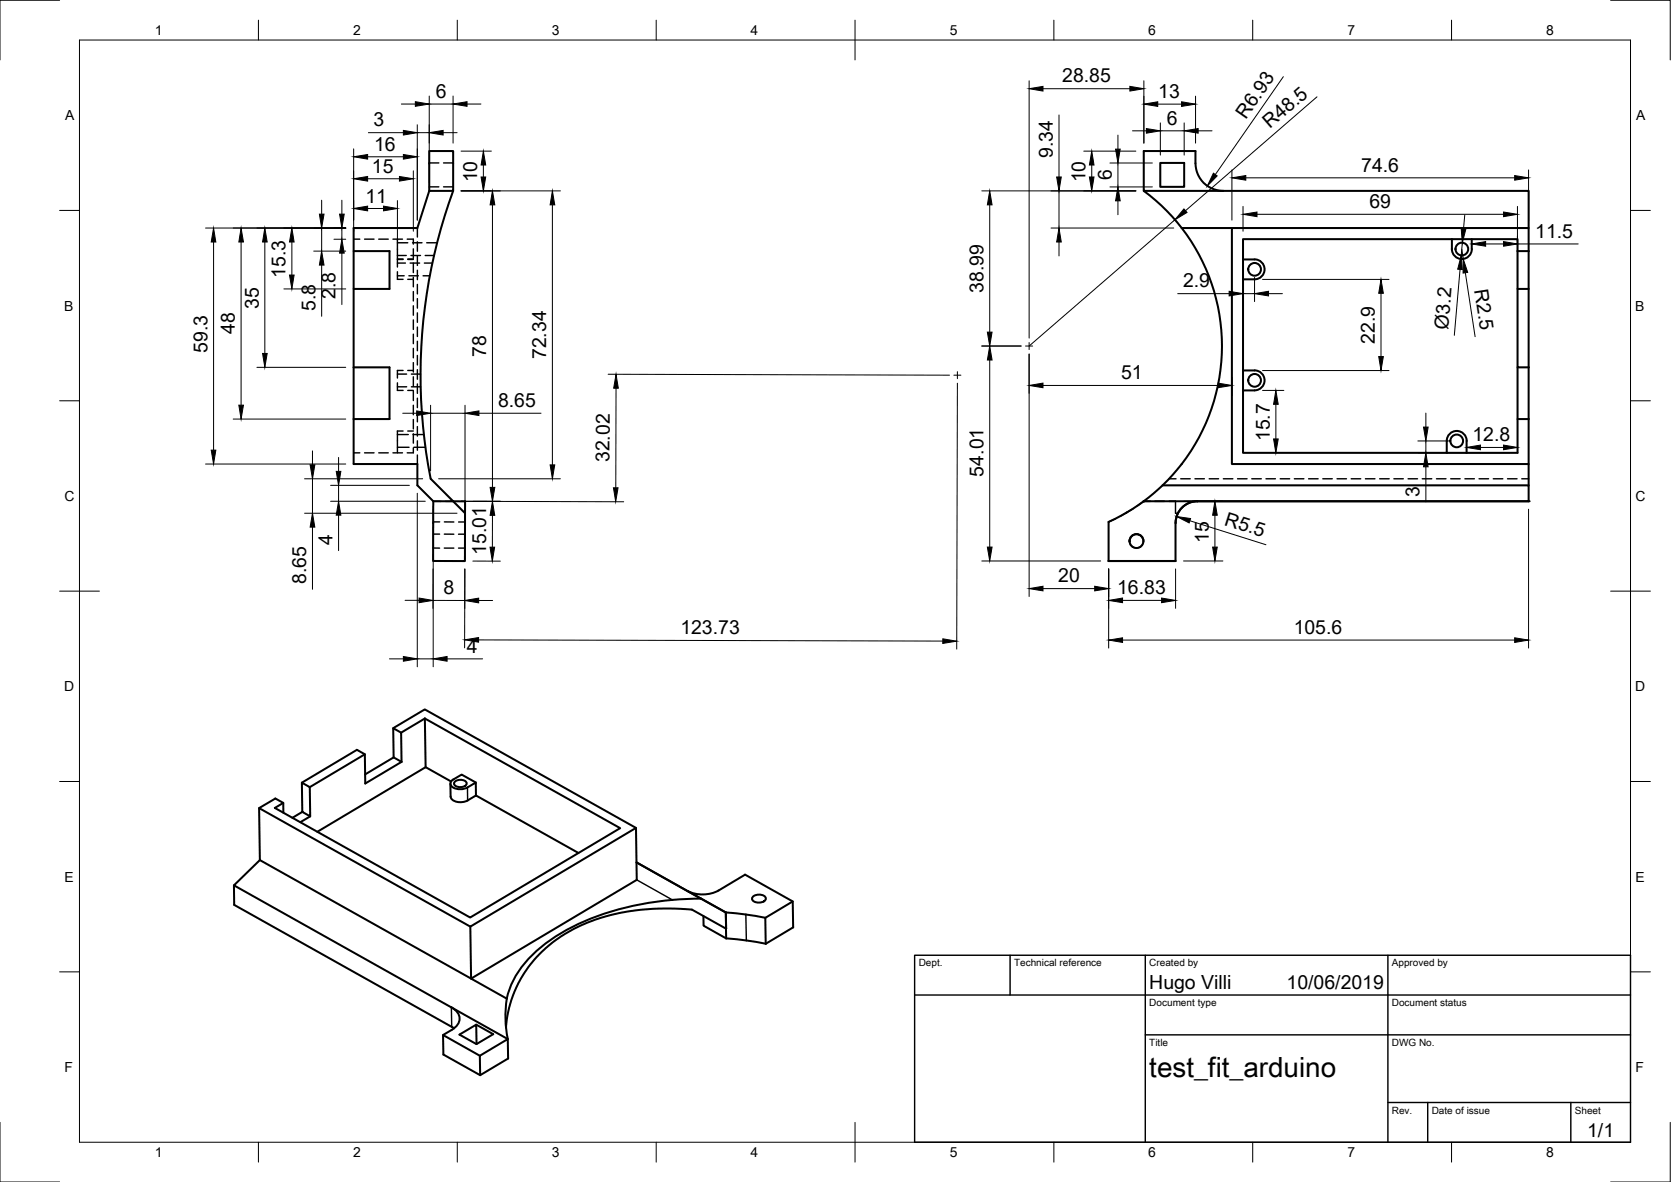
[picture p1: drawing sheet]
<svg xmlns="http://www.w3.org/2000/svg" width="420mm" height="297mm" viewBox="0 0 420 297" stroke-linecap="round" stroke-linejoin="round" font-family="sans-serif">
<!-- layer: Visible -->
<g fill="none" stroke="#000" stroke-width=".51">
<path d="M287.6 38h13a11.8 11.8 0 0 0 .7 6 7 7 0 0 0 6.2 4h-19.9zM107.9 48v-10h6v10h-6l-3 9.3h-16v15.3M113.9 48a134.7 134.7 0 0 0-5.6 72.3l5.6 5.7h-5l-4-4v-5.4h-16v-24.3M287.6 48l4.4 3.6 2.7 2.8 2.4 2.9M291.7 40.9h6.1v6.1h-6.1zM297.1 57.3a48.5 48.5 0 0 1-4.8 64.7M297.1 57.3h12.7M307.5 48h76.9v9.3M88.9 63.1h9v9.5h-9v19.7M312.5 65.2h3a2.51 2.51 0 0 1 2.5 2.5 2.51 2.51 0 0 1-2.5 2.5h-3M365.1 60.1a4.9 4.9 0 0 0 .5 4.1 2.51 2.51 0 0 0 2.8 .8 2.51 2.51 0 0 0 1.7-2.4v-2.5M381.6 63.1v-3h-69.1v53.7h69.1v-21.5"/>
<path d="M381.6 63.1h2.8M381.6 63.1v9.5M384.4 63.1v-5.8h-74.6v59.3h74.6v-11.3M384.4 63.1v29.2M384.4 72.6h-2.8v19.7h2.8M88.9 92.3h9v13h-9M312.5 93.1h3a2.51 2.51 0 0 1 2.5 2.5 2.51 2.51 0 0 1-2.5 2.5M312.5 98.1h2.9M384.4 92.3v13M368.8 110.8v3M368.8 110.8a2.51 2.51 0 0 0-2.5-2.5 2.51 2.51 0 0 0-2.5 2.5v3M381.6 105.3h2.8"/>
<path d="M384.4 116.6v5.4M108.9 126v15h8v-12M113.9 126h3v3zM284 136a1.75 1.75 0 0 1 1.8-1.8 1.75 1.75 0 0 1 1.7 1.8M287.6 126l-4.3 2.8-4.6 2.4v9.8h16.9v-9.5M287.6 126h13.5M287.6 126h.1M292.3 122l-4.7 4M292.3 122h92.1v4h-83.3M296.2 129l-.5 1.4-.1 1.1M301.1 126h83.3M301.1 126a5.5 5.5 0 0 0-4.9 3"/>
<path d="M301.1 125.9a5.5 5.5 0 0 0-5.5 5.5M75.9 196.7l2 1.1 .1 7.4-2-1.2zM91.7 189.6l-13.8 8.2M98.9 183l7.9-4.7 53.1 29.8-41.6 24.8-53.1-29.8 4-2.4 2 1.1v2.4M99 190.3l-.1-7.3 2 1.1 .1 7.4M99 190.3l-7.2 4.3M99 190.3l2 1.2M101 191.5l-9.2 5.4-.1-7.3-2-1.2-13.8 8.3M106.8 180.6l49.1 27.5-37.7 22.5-49.1-27.6 2.1-1.2M106.8 180.6l.2 12.2M106.8 180.6l-5.9 3.5M113.2 196.9l.1 3.3a2.64 2.64 0 0 0 3.5 1.3l2.9-1.6 25.8 14.5"/>
<path d="M113.4 196.4l-6.4-3.6-27.2 16.2M114 195.9l2.1-1.2 3.5 1.9M114 195.9a1.08 1.08 0 0 0-.8 1 1.08 1.08 0 0 0 .8 1 3.9 3.9 0 0 0 3.5 0l2.1-1.3 .1 3.3M114.3 196.5a2.08 2.08 0 0 1 3 .2 1.38 1.38 0 0 1-1.8 1.1 .96 .96 0 0 1-1-.3 .96 .96 0 0 1-.2-1zM65.2 203.1l.1 13M65.3 216.1l-6.5 6.4 54.7 30.7M65.3 216.1l53.1 29.8-.1-13M76 204l-2.5 1.5M78 205.2l-2.5 1.4M159.9 208.1l.2 13-41.7 24.8 9 5.1M160 216.7l16.3 9.1M58.8 222.5l.1 4.9 55.3 31"/>
<path d="M176.3 225.8a76.3 76.3 0 0 0-32.3 7.1 33.2 33.2 0 0 0-14.8 13.2l-1.3 3.2-.5 1.7M176.3 225.8l6.2 3.5M182.5 229.3l-9.6-5.4a8.5 8.5 0 0 0 7.8-.1l6.6-4 12 6.7 .1 6.6-6.9 4.1M182.5 229.3l.1 4.1M182.5 229.3l.1 6.5-5.7-3.2v-2.4M182.5 229.3l5.1 .5 4.8 .8M182.6 233.4l-6-3.4a8.2 8.2 0 0 0-5.9-1.6l-5-.1-4.4 .3-6.4 1a36.1 36.1 0 0 0-23 14.8 28.6 28.6 0 0 0-4.7 13.8M182.6 235.8l5.1 .5 4.8 .9M189.3 225.4a2.27 2.27 0 0 1 3.3 .2 1.51 1.51 0 0 1-2 1.2 1.33 1.33 0 0 1-1.5-1.1zM192.4 230.7l.1 6.5M199.3 226.5l-6.9 4.2M113.5 253.1a3 3 0 0 1 2.1 2.9 3 3 0 0 1-2 2.8"/>
<path d="M113.6 258.8l-2.2 1.3 .1 4.9 9.2 5.2 7.1-4.2-.1-4.9-7.1 4.2 .1 4.9M119.7 257.5l4.3 2.4-4.2 2.5-4.3-2.4 4.2-2.5 .1 4.9M127.4 251a28.2 28.2 0 0 0 .3 10.1l-14.2-7.9M111.4 260.1l9.2 5.2"/>
<circle cx="315.5" cy="67.7" r="1.6"/>
<circle cx="367.6" cy="62.6" r="1.6"/>
<circle cx="315.5" cy="95.6" r="1.6"/>
<circle cx="366.3" cy="110.8" r="1.6"/>
<circle cx="285.8" cy="136" r="1.75"/>
</g>
<!-- layer: Hidden -->
<g fill="none" stroke="#000" stroke-width=".36">
<path d="M104.9 57.3v2.3M107.9 47h2.4M107.9 40.9h2.4M111.5 47h2.4M111.5 40.9h2.4M88.9 60.1h1.6M91.7 60.1h2.3M95.2 60.1h2.4M98.8 60.1h2.4M99.9 68.3v1.9h1.4M99.9 60.1v5h1.4M99.9 66.1h2"/>
<path d="M99.9 69.3h1.7M99.9 61h2.6M99.9 64.2h2.3M101.3 65.2h-1.4v1.9M102.4 60.1h1.5v1.2M102.5 65.1h1.4M102.5 70.2h1.4M102.5 65.2h1.4M102.8 69.3h2.4M103.1 66.1h2.4M103.3 64.2h2.4M103.7 61h2.4"/>
<path d="M103.9 62.5v2.4M103.9 66.1v2.4M103.9 69.7v2.4M103.9 73.3v2.3M103.9 76.8v2.4M104.9 60.8v2.3M104.9 64.3v2.4M104.9 67.9v2.4M104.9 71.5v2.4M104.9 75v2.4M104.9 78.6v2.4M106.4 69.3h1.7"/>
<path d="M106.7 66.1h2M106.9 64.2h2.2M107.3 61h2.6M99.9 96.2v1.9h1.4M99.9 94h2.3M99.9 97.2h2.4M101.3 93.1h-1.4v1.9M102.5 98.1h1.4M102.5 93.1h1.4M103.4 94h2.3M103.4 97.2h2.4M103.9 80.4v2.4"/>
<path d="M103.9 84v2.4M103.9 87.6v2.3M103.9 91.1v2.4M103.9 94.7v2.4M103.9 98.3v2.4M104.9 82.2v2.4M104.9 85.8v2.3M104.9 89.3v2.4M104.9 92.9v2.4M104.9 96.5v2.4M88.9 113.8h1.6M91.7 113.8h2.3"/>
<path d="M95.2 113.8h2.4M98.8 113.8h2.4M99.9 109.2h2.8M99.9 112.4h2.9M101.3 108.3h-1.4v5.5M102.5 108.3h1.4M103.8 109.2h2.8M103.9 112.6v1.2h-1.5M103.9 101.8v2.4M103.9 105.4v2.4M103.9 109v2.4M104.1 112.4h2.9"/>
<path d="M104.9 100.1v2.3M104.9 103.6v2.4M104.9 107.2v2.4M104.9 110.8v2.3M104.9 114.3v2.3M108.9 137.7h1.6M108.9 134.2h1.6M108.9 131.2h1.7M108.9 126h1.9M111.7 137.7h2.4M111.7 134.2h2.4M111.7 131.2h2.4"/>
<path d="M112 126h1.9M113.9 126h.1M115.3 137.7h1.6M115.3 134.2h1.6M115.3 131.2h1.6M280.5 130.3l-1.8 .9M284 136l.2 .9 1 .7M285 127.8l-3.4 2M287.5 136l-.3 .9-.9 .7M287.6 126h1.6M287.6 126l-1.6 1.1M287.6 126h.1"/>
<path d="M290.4 126h2.4M294 126h1.6v3h.6M294 120.3h1.7M296.9 120.3h2.4M300.5 120.3h2.3M304 120.3h2.4M307.6 120.3h2.4M311.2 120.3h2.4M314.7 120.3h2.4M318.3 120.3h2.4M321.9 120.3h2.4M325.5 120.3h2.4"/>
<path d="M329 120.3h2.4M332.6 120.3h2.4M336.2 120.3h2.4M339.7 120.3h2.4M343.3 120.3h2.4M346.9 120.3h2.4M350.5 120.3h2.3M354.1 120.3h2.3M357.6 120.3h2.4M361.2 120.3h2.4M364.8 120.3h2.3M368.3 120.3h2.4"/>
<path d="M371.9 120.3h2.4M375.5 120.3h2.4M379.1 120.3h2.3M382.6 120.3h1.8"/>
</g>
<!-- layer: Visible -->
<g fill="#000">
<circle cx="287.6" cy="126" r=".25"/>
<circle cx="384.4" cy="126" r=".25"/>
</g>
<!-- layer: Hidden -->
<circle cx="287.6" cy="126" r=".18" fill="#000"/>
<!-- layer: Visible Narrow -->
<path d="M117.5 197.9l.1 3.3M160.1 221.1l9 5.1M187.5 229.8l.2 6.6M113.5 253.2l.1 4.8" fill="none" stroke="#000" stroke-width=".36"/>
<!-- layer: Border -->
<g fill="none" stroke="#000" stroke-width=".25">
<path d="M15 .1h-15v15M20 10.1h390v276.9h-390zM65 5.1v5M115 5.1v5M165 5.1v5M215 5.1v10M265 5.1v5M315 5.1v5M365 5.1v5M405 .1h15v15M15 52.9h5M410 52.9h5"/>
<path d="M15 100.7h5M410 100.7h5M15 148.6h10M405 148.6h10M15 196.4h5M410 196.4h5M15 244.2h5M410 244.2h5M0 282.1v14.9h15M65 287v5M115 287v5M165 287v5"/>
<path d="M215 282.1v9.9M265 287v5M315 287v5M365 287v5M420 282.1v14.9h-15"/>
</g>
<!-- layer: TitleBlock -->
<path d="M230 240.1h180v46.9h-180zM230 250h180M254 240.1v9.9M288 240.1v46.9M349 240.1v46.9M288 260.1h122M349 277.1h61M359 277.1v9.9M395 277.1v9.9" fill="none" stroke="#000" stroke-width=".36"/>
<!-- layer: Center Lines -->
<path d="M239.8 94.3h1.8M240.7 93.4v1.8M257.9 87h1.8M258.8 86.1v1.7" fill="none" stroke="#000" stroke-width=".25"/>
<!-- layer: Dimensions -->
<g fill="none" stroke="#000" stroke-width=".25">
<path d="M322.7 19.3l-17.1 24.6M88.9 37.4v20.7M92.4 39.4h9M92.6 33.3h8.8M100.9 26.1h3.5M104.9 31.4v23.9M104.9 33.3h3M107.9 24.1v21.9M107.9 26.1h6M111.4 33.3h3.5M113.9 24.1v11.9M115.9 38h7.6"/>
<path d="M117.4 26.1h3.5M258.8 20.3v64.7M262.3 22.3h21.8M266.3 28.9v15.6M272.5 38h13.1M281.1 34v3.5M284.8 32.9h3.4M287.6 20.3v15.7M291.1 26.2h6M291.8 30.9v8.1M291.8 32.9h6M297.8 30.9v8.1"/>
<path d="M300.6 24.2v11.8M301.3 32.9h3.5M331.2 24.3l-33.1 28.6M51.7 57.3h35.2M80.9 50.3v3.5M80.9 57.3v5.8M86 50.3v3.5M86 57.3v2.8M92.4 44.9h8M92.4 52.4h4M99.9 50.4v10.2M103.9 42.9v15.2"/>
<path d="M115.9 48h25M121.5 41.5v3M123.8 51.5v71M138.9 51.5v65.3M246.9 48h38.7M248.9 51.5v32M264.3 57.3h30.8M266.3 48v9.3M274.5 41.5v3M279.1 47h10.7M279.1 41h10.7M281.1 41v6"/>
<path d="M281.1 50.5v3.5M295.4 55.2l-36.6 31.8M309.8 42.7v12.6M312.5 51.9v6.2M313.2 44.7h67.7M316.1 53.9h62M368.3 54l-.3 3.5M381.6 51.9v18.7M384.3 42.7v12.6M53.7 60.8v52.3M60.6 60.8v41M66.6 60.8v28"/>
<path d="M71.4 72.6h15.5M73.4 60.8v8.3M78.9 63.1h8M80.9 66.6v12.9M84 60.1h2.9M86 63.6v12.9M266.3 60.8v3.5M296.1 73.8h13M312.5 73.8h2.9M315.4 69.7v6.1M317.5 70.2h31.7M319 73.8h3.5"/>
<path d="M347.2 73.7v15.9M367.1 67.7l-1.4 16.6M367.6 62.6l.3 2.5M367.7 61l-.3 3.2M368.4 68.5l2.5 16.1M373.5 61.3h4.6M381.6 61.3h15.2M64.6 92.3h22.3M152.9 94.1l85.8 .2M154.9 97.6l-.1 25M240.7 96.3l-.1 66.8M246.9 87h9.9"/>
<path d="M248.9 90.5v47M258.8 89v60.9M262.3 96.9h44M309.8 94.9v4.5M317.5 98.1h5.3M317.5 93.1h31.7M51.7 116.6h35.2M58.6 105.3h28.3M78.6 113.3v3.5M85.1 115v3.5M101.3 103.9h3.5M108.3 101.8v16.5"/>
<path d="M108.3 103.9h8.6M116.9 101.8v25.2M120.4 103.9h15.6M320.8 101.6v8.7M356.5 110.8h7.8M356.5 113.8h23.1M358.5 103.8v3.5M358.5 110.8v3M358.5 117.3v8.8M372.3 112.4h5.8M76.6 120.3h29.7M76.6 129h38.3"/>
<path d="M78.6 120.3v8.7M78.6 132.5v15.6M83.1 126h23.8M83.1 122h19.8M85.1 122v4M85.1 129.5v8.9M104.9 124v43.6M108.9 128v39.6M110.3 120.3h30.6M118.9 126l37.9 .1M123.8 129.5v8M125.8 126h-9.9h9.9"/>
<path d="M297.6 126h9.9M299.2 130.9l19.1 6M305.5 129.5v8M384.3 128v34.9M101.9 150.9h3.5M108.9 150.9h8M108.9 143v9.9M116.9 152.9v-9.9l-.1 19.8M118.9 141h6.9M120.4 150.9h3.5M246.9 141h29.9M262.3 147.9h13"/>
<path d="M278.8 143v19.9M282.3 150.9h9.8M295.6 143v9.9M297.6 141h9.9M97.9 165.6h3.5M104.9 165.6h4M112.4 165.6h8.9M120.3 160.8l116.7 .3M282.3 160.9h98.6"/>
</g>
<g fill="#000" stroke="#000" stroke-width=".25">
<path d="M88.9 39.4l3.5-.6v1.2zM101.4 38.8l3.5 .6-3.5 .6zM101.4 32.8l3.5 .5-3.5 .6zM104.4 25.6l3.5 .5-3.5 .6zM107.9 33.3l3.5-.5v1.1zM113.9 26.1l3.5-.5v1.1zM258.8 22.3l3.5-.6v1.2zM280.5 37.5h1.2l-.6 3.5zM284.1 21.7l3.5 .6-3.5 .6zM288.2 32.3l3.6 .6-3.6 .6zM287.6 26.2l3.5-.6v1.1zM297.1 25.6l3.5 .6-3.5 .5z"/>
<path d="M297.8 32.9l3.5-.6v1.2zM80.3 53.8h1.2l-.6 3.5zM85.4 53.8h1.2l-.6 3.5zM88.9 44.9l3.5-.5v1.1zM88.9 52.4l3.5-.6v1.2zM96.4 51.8l3.5 .6-3.5 .6zM100.4 44.4l3.5 .5-3.5 .6zM121.5 38l.6 3.5h-1.1zM121 44.5h1.1l-.6 3.5zM123.8 48l.6 3.5h-1.2zM138.9 48l.6 3.5h-1.2zM248.9 48l.5 3.5h-1.1z"/>
<path d="M265.7 44.5h1.1l-.5 3.5zM273.9 44.5h1.2l-.6 3.5zM274.5 38l.6 3.5h-1.2zM281.1 47l.6 3.5h-1.2zM297.7 52.5l.8 .9-3.1 1.8zM305.1 43.5l.9 .7-2.4 2.5zM309.8 44.7l3.4-.6v1.2zM312.5 53.9l3.6-.6v1.1zM367.4 57.5l1.2 .1-.9 3.4zM378.1 53.3l3.5 .6-3.5 .5zM380.9 44.1l3.4 .6-3.4 .6zM53.7 57.3l.6 3.5h-1.2z"/>
<path d="M60.6 57.3l.6 3.5h-1.2zM66.6 57.3l.6 3.5h-1.2zM73.4 57.3l.6 3.5h-1.2zM72.8 69.1h1.2l-.6 3.5zM80.9 63.1l.6 3.5h-1.2zM86 60.1l.6 3.5h-1.2zM266.3 57.3l.5 3.5h-1.1zM309.1 73.2l3.4 .6-3.4 .6zM315.4 73.8l3.6-.6v1.2zM347.2 70.2l.6 3.5h-1.1zM367.4 64.2l.3 3.5h-1.2zM367.9 65.1l1.1 3.4-1.1 .1z"/>
<path d="M370.1 61.3l3.4-.6v1.2zM378.1 60.7l3.5 .6-3.5 .6zM66 88.8h1.2l-.6 3.5zM154.9 94.1l.6 3.5h-1.2zM248.9 87l.5 3.5h-1.1zM248.3 83.5h1.1l-.5 3.5zM258.8 96.9l3.5-.6v1.1zM306.3 96.3l3.5 .6-3.5 .5zM346.7 89.6h1.1l-.6 3.5zM53.1 113.1h1.2l-.6 3.5zM60 101.8h1.2l-.6 3.5zM78 116.8h1.2l-.6 3.5z"/>
<path d="M84.5 118.5h1.2l-.6 3.5zM104.8 103.3l3.5 .6-3.5 .5zM116.9 103.9l3.5-.6v1.1zM138.3 116.8h1.2l-.6 3.5zM320.8 98.1l.6 3.5h-1.2zM320.2 110.3h1.2l-.6 3.5zM357.9 107.3h1.2l-.6 3.5zM358.5 113.8l.6 3.5h-1.2zM368.7 112.4l3.6-.5v1.1zM378.1 111.9l3.5 .5-3.5 .6zM78.6 129l.6 3.5h-1.2zM85.1 126l.6 3.5h-1.2z"/>
<path d="M123.2 137.5h1.2l-.6 3.5zM123.2 122.5h1.2l-.6 3.5zM123.8 126l.6 3.5h-1.2zM154.2 122.6h1.2l-.6 3.5zM248.3 137.5h1.1l-.5 3.5zM295.8 129.8l3.6 .5-.4 1.1zM304.9 137.5h1.2l-.6 3.5zM305.5 126l.6 3.5h-1.2zM105.4 150.3l3.5 .6-3.5 .6zM116.9 150.9l3.5-.6v1.2zM258.8 147.9l3.5-.6v1.2zM275.3 147.3l3.5 .6-3.5 .6z"/>
<path d="M278.8 150.9l3.5-.6v1.2zM292.1 150.3l3.5 .6-3.5 .6zM101.4 165l3.5 .6-3.5 .6zM108.9 165.6l3.5-.6v1.2zM116.8 160.8l3.5-.6v1.2zM237.1 160.5l3.5 .6-3.6 .6zM278.8 160.9l3.5-.6v1.1zM380.9 160.3l3.4 .6-3.4 .5z"/>
</g>
<text font-size="7" x="289" y="270.6">test_fit_arduino</text>
<g font-size="4.9">
<text x="267.1" y="20.7">28.85</text>
<text x="109.6" y="24.6">6</text>
<text x="291.2" y="24.6">13</text>
<text x="93.9" y="31.8">3</text>
<text x="293.4" y="31.3">6</text>
<text x="313.2" y="30.1" transform="rotate(-55 313.2 30.1)">R6.93</text>
<text x="319.3" y="32.5" transform="rotate(-41 319.3 32.5)">R48.5</text>
<text x="94" y="37.9">16</text>
<text x="264.7" y="39.7" transform="rotate(-90 264.7 39.7)">9.34</text>
<text x="93.5" y="43.4">15</text>
<text x="120" y="45.9" transform="rotate(-90 120 45.9)">10</text>
<text x="272.9" y="45.9" transform="rotate(-90 272.9 45.9)">10</text>
<text x="279.5" y="45.3" transform="rotate(-90 279.5 45.3)">6</text>
<text x="342.3" y="43.1">74.6</text>
<text x="91.9" y="50.9">11</text>
<text x="344.3" y="52.3">69</text>
<text x="386" y="59.7">11.5</text>
<text x="71.8" y="69.9" transform="rotate(-90 71.8 69.9)">15.3</text>
<text x="65" y="77.5" transform="rotate(-90 65 77.5)">35</text>
<text x="84.4" y="75.2" transform="rotate(-90 84.4 75.2)">2.8</text>
<text x="247.3" y="73.6" transform="rotate(-90 247.3 73.6)">38.99</text>
<text x="297.5" y="72.2">2.9</text>
<text x="370.7" y="72.9" transform="rotate(81 370.7 72.9)">R2.5</text>
<text x="59.1" y="84" transform="rotate(-90 59.1 84)">48</text>
<text x="79.3" y="78.2" transform="rotate(-90 79.3 78.2)">5.8</text>
<text x="364.2" y="82.8" transform="rotate(-85 364.2 82.8)">Ø3.2</text>
<text x="52.1" y="88.7" transform="rotate(-90 52.1 88.7)">59.3</text>
<text x="122.3" y="89.7" transform="rotate(-90 122.3 89.7)">78</text>
<text x="345.7" y="86.4" transform="rotate(-90 345.7 86.4)">22.9</text>
<text x="137.3" y="90.3" transform="rotate(-90 137.3 90.3)">72.34</text>
<text x="281.9" y="95.3">51</text>
<text x="125.2" y="102.3">8.65</text>
<text x="319.3" y="110.9" transform="rotate(-90 319.3 110.9)">15.7</text>
<text x="370.2" y="110.9">12.8</text>
<text x="153.3" y="116.1" transform="rotate(-90 153.3 116.1)">32.02</text>
<text x="247.3" y="119.7" transform="rotate(-90 247.3 119.7)">54.01</text>
<text x="357" y="124.8" transform="rotate(-90 357 124.8)">3</text>
<text x="307.7" y="131.9" transform="rotate(18 307.7 131.9)">R5.5</text>
<text x="83.6" y="137" transform="rotate(-90 83.6 137)">4</text>
<text x="303.9" y="136.4" transform="rotate(-90 303.9 136.4)">15</text>
<text x="122.2" y="139.4" transform="rotate(-90 122.2 139.4)">15.01</text>
<text x="77" y="146.8" transform="rotate(-90 77 146.8)">8.65</text>
<text x="111.5" y="149.3">8</text>
<text x="266.1" y="146.4">20</text>
<text x="280.9" y="149.3">16.83</text>
<text x="171.1" y="159.4">123.73</text>
<text x="325.3" y="159.3">105.6</text>
<text x="117.4" y="164.1">4</text>
<text x="289" y="248.5">Hugo Villi</text>
<text x="323.5" y="248.5">10/06/2019</text>
<text x="399.1" y="285.7">1/1</text>
</g>
<g font-size="3.5">
<text x="39" y="8.8">1</text>
<text x="88.8" y="8.8">2</text>
<text x="138.8" y="8.8">3</text>
<text x="188.7" y="8.8">4</text>
<text x="238.8" y="8.8">5</text>
<text x="288.7" y="8.8">6</text>
<text x="338.8" y="8.8">7</text>
<text x="388.8" y="8.8">8</text>
<text x="16.4" y="30.2">A</text>
<text x="411.4" y="30.2">A</text>
<text x="16.2" y="78">B</text>
<text x="411.2" y="78">B</text>
<text x="16.2" y="125.9">C</text>
<text x="411.2" y="125.9">C</text>
<text x="16.2" y="173.7">D</text>
<text x="411.2" y="173.7">D</text>
<text x="16.2" y="221.6">E</text>
<text x="411.2" y="221.6">E</text>
<text x="16.2" y="269.4">F</text>
<text x="411.2" y="269.4">F</text>
<text x="39" y="290.8">1</text>
<text x="88.8" y="290.8">2</text>
<text x="138.8" y="290.8">3</text>
<text x="188.7" y="290.8">4</text>
<text x="238.8" y="290.8">5</text>
<text x="288.7" y="290.8">6</text>
<text x="338.8" y="290.8">7</text>
<text x="388.8" y="290.8">8</text>
</g>
<g font-size="2.5">
<text x="231" y="242.9">Dept.</text>
<text x="255" y="242.9">Technical reference</text>
<text x="289" y="242.9">Created by</text>
<text x="350" y="242.9">Approved by</text>
<text x="289" y="252.8">Document type</text>
<text x="350" y="252.8">Document status</text>
<text x="289" y="262.9">Title</text>
<text x="350" y="262.9">DWG No.</text>
<text x="350" y="279.9">Rev.</text>
<text x="360" y="279.9">Date of issue</text>
<text x="396" y="279.9">Sheet</text>
</g>
</svg>
